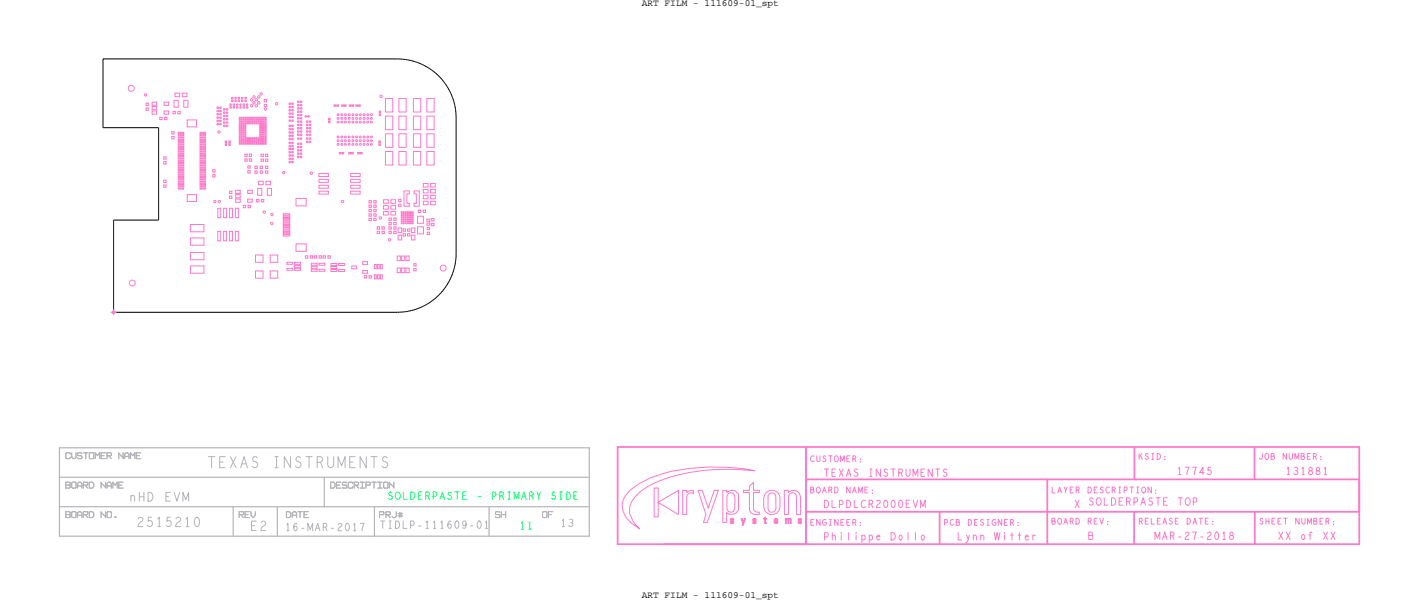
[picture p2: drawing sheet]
<svg xmlns="http://www.w3.org/2000/svg" width="306mm" height="130mm" viewBox="0 0 306 130" stroke-linecap="round" stroke-linejoin="round" font-family="sans-serif">
<!-- layer: Board Outline -->
<path d="M22.2 12.7v14.8zM22.2 12.7h63.5zM85.7 12.7a12.7 12.7 0 0 1 12.7 12.7M22.2 27.5h12zM34.2 27.5v19.9zM98.4 25.4v29.2zM24.5 47.4h9.7zM24.5 47.4v19.9zM98.4 54.6a12.7 12.7 0 0 1-12.7 12.7M24.5 67.3h61.2z" fill="none" stroke="#000" stroke-width=".22"/>
<!-- layer: Components -->
<g fill="none" stroke="#ff79cb" stroke-width=".38">
<path d="M133.3 96.3h160zM133.3 96.3v21zM173.9 97v20.3zM173.9 96.3v21zM244.8 96.3v7zM270.7 96.3v7zM293.3 96.3v21zM133.3 117.3h40.6zM143.4 117.3h149.9zM173.9 110.3h119.4zM173.9 103.3h119.4zM202.7 110.3v7z"/>
<path d="M226 103.3v14zM244.7 110.3v7zM270.8 110.3v7zM293.3 103.3v7z"/>
</g>
<g fill="none" stroke="#ff79cb" stroke-width=".22">
<path d="M136 105.6a22.5 22.5 0 0 1 12.8-4.6 44.6 44.6 0 0 1 14 .5 44.5 44.5 0 0 0-20.4 2.1 11.4 11.4 0 0 0-6.1 4.5 4.3 4.3 0 0 0 .9 5.1l.8 .8a6.2 6.2 0 0 1-3.8-5l.2-1.2 .5-.9zM141.2 105.2h.8v3.1l4.4-2.6-.1 5.2-4.3-2.6v3.1h-.8zM147.3 105.7h.9v.5l.6-.4 .8-.1v.7l-.4-.2-.5 .1-.4 .3-.1 .5v3.8h-.9zM150.6 105.7h.9l1.3 3.8 1.3-3.8h.9l-2.4 6.9h-.8l.5-1.7zM156 105.7h.8v.4l.9-.4 .9 .1 .7 .7 .1 3.3a1.6 1.6 0 0 1-2.6 .7v2.1h-.8zM157.1 106.5l.3-.3a1.12 1.12 0 0 1 1.1 .5l.1 .8-.1 2.2-.3 .6a.9 .9 0 0 1-.9 0 .9 .9 0 0 1-.4-.9v-2.5zM157.7 111.8l.4-.1 .2 .2-.2 .2-.2-.2-.1 .1a.42 .42 0 0 1 .5 .4 .42 .42 0 0 1-.3 .5l-.4-.1a.18 .18 0 0 1 .1-.3 .18 .18 0 0 1 .2 .2l.2-.1a.57 .57 0 0 1-.4-.8zM159.9 111.8h.2l.3 .7 .2-.8h.3l-.5 1.5h-.2l.1-.4zM160.4 105.7h1.3v-.9l.8-.8 .1 1.7h1.2v.5h-1.2v3.4a.96 .96 0 0 0 1.2 .8v.5h-1a1.25 1.25 0 0 1-1.1-1.4v-3.3h-1.3zM162.5 111.8h.5l.1 .2-.5-.1 .5 .4 .1 .3-.2 .3-.5-.1a.18 .18 0 0 1-.1-.1 .18 .18 0 0 1 .1-.2 .18 .18 0 0 1 .2 .2l.3-.1a.57 .57 0 0 1-.5-.8zM165 111.5h.2v.3h.2v.1h-.2l.1 1-.3-.2-.1-.8-.1-.1 .2-.1zM165.4 106.1a1.84 1.84 0 0 1 2.3 0l.2 .2a3.5 3.5 0 0 1 .4 2.9 1.76 1.76 0 0 1-1.9 1.7 1.76 1.76 0 0 1-1.6-1.9v-1.7l.3-.8z"/>
<path d="M165.9 106.5a.9 .9 0 0 1 1.1-.1 .9 .9 0 0 1 .4 1.1v2.1a.86 .86 0 0 1-.9 .8 .86 .86 0 0 1-.8-.9v-2.4zM167.1 111.8l.4-.1a.45 .45 0 0 1 .3 .7h-.6l.1 .3 .5-.2a.42 .42 0 0 1-.6 .3 .42 .42 0 0 1-.2-.6zM167.3 111.9h.3v.3h-.3zM169.2 105.7h.8l.1 .5a1.54 1.54 0 0 1 1.6-.4 1.54 1.54 0 0 1 1 1.2v3.9h-.8l-.1-4.2a.87 .87 0 0 0-.9-.5 .87 .87 0 0 0-.8 .8v3.9h-.8zM169.4 111.7l1.2 .1 .1 1.1h-.2v-.8l-.2-.2-.1 .1v.8l-.2 .1v-.8l-.2-.2-.1 .2v.8h-.2zM172.3 111.8h.5l.2 .1-.2 .2-.3-.2-.1 .2a.42 .42 0 0 1 .5 .3 .42 .42 0 0 1-.3 .5l-.3-.1a.18 .18 0 0 1 0-.3 .18 .18 0 0 1 .3 .2l.2-.1a.57 .57 0 0 1-.5-.8z"/>
</g>
<g fill="none" stroke="#b3b3b9" stroke-width=".22">
<path d="M14.2 98.7l.2 .2zM14.2 97.7v1zM14.4 98.9h.6zM14.4 97.6l-.2 .1zM14.4 97.6h.6zM15 97.6l.1 .1zM15.1 98.7l-.1 .2zM15.1 98.5v.2zM15.1 97.7v.2zM15.5 98.5l.3 .4zM15.5 97.6v.9zM15.8 98.9h.3z"/>
<path d="M16.4 97.6v.9zM16.4 98.5l-.3 .4zM16.7 98.1l.2 .1zM16.7 97.7v.4zM16.7 98.7l.2 .2zM16.9 97.6h.6zM16.9 98.9h.6zM16.9 98.2h.6zM16.9 97.6l-.2 .1zM17.5 97.6l.2 .1zM17.5 98.2l.2 .2zM17.7 98.7l-.2 .2z"/>
<path d="M17.7 98.4v.3zM18 97.6h.5zM18.5 97.6v1.3zM18.5 97.6h.5zM19.3 97.7v1zM19.3 98.7l.1 .2zM19.4 97.6h.7zM19.4 97.6l-.1 .1zM19.4 98.9h.7zM20.1 97.6l.1 .1zM20.2 98.7l-.1 .2zM20.2 97.7v1z"/>
<path d="M20.5 97.6l.5 .6zM20.5 97.6v1.3zM21.5 97.6l-.5 .6zM21.5 97.6v1.3zM21.8 98.2h.7zM21.8 97.6h1zM21.8 97.6v1.3zM21.8 98.9h1zM23.1 97.6h.8zM23.1 97.6v1.3zM23.1 98.2h.8zM23.4 98.2l.6 .7z"/>
<path d="M23.9 98.2l.1-.1zM23.9 97.6l.1 .1zM24 97.7v.4zM25.6 97.6v1.3zM25.6 97.7l1 1zM26.6 97.6v1.3zM26.9 97.9l.3-.3zM26.9 98.4h.9zM26.9 97.9v1zM27.2 97.6h.3zM27.5 97.6l.3 .3zM27.8 97.9v1z"/>
<path d="M28.2 97.6l.5 .6zM28.2 97.6v1.3zM29.1 97.6l-.4 .6zM29.1 97.6v1.3zM29.4 98.2h.7zM29.4 97.6h1zM29.4 97.6v1.3zM29.4 98.9h1zM14.2 104.6h.8zM14.2 103.9h.8zM14.2 110.3h.8zM14.2 103.9v1.3z"/>
<path d="M14.2 105.2h.8zM14.2 110.3v1.3zM14.2 111.6h.8zM14.2 110.9h.8zM15 104.6l.1-.2zM15 110.9l.1-.1zM15 103.9l.1 .2zM15 104.6l.1 .1zM15 110.3l.1 .1zM15 110.9l.1 .2zM15.1 105l-.1 .2zM15.1 111.4l-.1 .2z"/>
<path d="M15.1 104.1v.3zM15.1 104.7v.3zM15.1 110.4v.4zM15.1 111.1v.3zM15.5 104.1v.9zM15.5 105l.1 .2zM15.5 110.4v1zM15.5 111.4l.1 .2zM15.6 103.9l-.1 .2zM15.6 105.2h.7zM15.6 110.3l-.1 .1zM15.6 111.6h.7z"/>
<path d="M15.6 103.9h.7zM15.6 110.3h.7zM16.3 103.9l.1 .2zM16.3 110.3l.1 .1zM16.4 104.1v.9zM16.4 110.4v1zM16.4 105l-.1 .2zM16.4 111.4l-.1 .2zM16.7 104.2v1zM16.7 104.7h1zM16.7 110.6l.4-.3zM16.7 110.6v1z"/>
<path d="M16.7 111.1h1zM16.7 104.2l.4-.3zM17.1 103.9h.3zM17.1 110.3h.3zM17.4 103.9l.3 .3zM17.4 110.3l.3 .3zM17.7 104.2v1zM17.7 110.6v1zM18 103.9v1.3zM18 104.6h.8zM18 110.3h.8zM18 110.3v1.3z"/>
<path d="M18 103.9h.8zM18 110.9h.8zM18.3 104.6l.6 .6zM18.3 110.9l.6 .7zM18.8 103.9l.1 .2zM18.8 110.3l.1 .1zM18.9 104.1v.3zM18.9 110.8l-.1 .1zM18.9 110.4v.4zM18.9 104.4l-.1 .2zM19.3 103.9v1.3zM19.3 105.2h.6z"/>
<path d="M19.3 110.3v1.3zM19.3 111.6h.6zM19.3 103.9h.6zM19.3 110.3h.6zM19.9 103.9l.3 .3zM19.9 110.3l.3 .3zM20.2 104.2v.7zM20.2 110.6v.6zM20.2 104.9l-.3 .3zM20.2 111.2l-.3 .4zM21.8 103.9v1.3zM21.8 110.3v1.3z"/>
<path d="M21.8 110.4l1 1zM21.8 104.1l1 .9zM22.8 103.9v1.3zM22.8 110.3v1.3zM23.1 104.2v1zM23.1 104.7h.9zM23.1 110.4v1zM23.1 111.4l.1 .2zM23.1 104.2l.3-.3zM23.2 110.3l-.1 .1zM23.2 111.6h.7zM23.2 110.3h.7z"/>
<path d="M23.4 103.9h.3zM23.7 103.9l.3 .3zM23.9 110.3l.1 .1zM24 111.4l-.1 .2zM24 104.2v1zM24 110.4v1zM24.4 103.9v1.3zM24.4 103.9l.4 .7zM24.8 111.4h.2zM24.8 111.4v.2zM24.8 111.6h.2zM25 111.4v.2z"/>
<path d="M25.3 103.9l-.5 .7zM25.3 103.9v1.3zM25.6 105.2h1zM25.6 103.9v1.3zM25.6 103.9h1zM25.6 104.6h.7zM51.6 110.3h.8zM51.6 110.3v1.3zM51.6 110.9h.8zM51.9 110.9l.7 .7zM52.4 110.9l.2-.1zM52.4 110.3l.2 .1z"/>
<path d="M52.6 110.4v.4zM52.9 110.3h.9zM52.9 110.3v1.3zM52.9 110.9h.6zM52.9 111.6h.9zM54.2 110.3v.8zM55.1 110.3v.8zM61.8 110.3v1.3zM61.8 111.6h.6zM61.8 110.3h.6zM62.4 110.3l.3 .3zM62.7 110.6v.6z"/>
<path d="M62.7 111.2l-.3 .4zM63.1 110.6l.3-.3zM63.1 110.6v1zM63.1 111.1h.9zM63.4 110.3h.3zM63.7 110.3l.3 .3zM64 110.6v1zM64.3 110.3h.4zM64.7 110.3h.5zM64.7 110.3v1.3zM65.6 110.3h.9zM65.6 110.3v1.3z"/>
<path d="M65.6 110.9h.6zM65.6 111.6h.9zM71.3 103.9h.7zM71.3 103.9v1.3zM71.3 105.2h.7zM72 103.9l.3 .3zM72.3 104.9l-.3 .3zM72.3 104.2v.7zM72.6 104.6h.7zM72.6 103.9h1zM72.6 103.9v1.3zM72.6 105.2h1z"/>
<path d="M73.9 104.4l.1 .2zM73.9 104.1l.1-.2zM73.9 104.1v.3zM73.9 105l.1 .2zM74 103.9h.7zM74 105.2h.7zM74 104.6h.7zM74.7 103.9l.1 .2zM74.7 104.6l.1 .1zM74.8 105l-.1 .2zM74.8 104.7v.3zM75.2 105l.1 .2z"/>
<path d="M75.2 104.1v.9zM75.3 105.2h.6zM75.3 103.9l-.1 .2zM75.3 103.9h.6zM75.9 103.9l.2 .2zM76.1 104.9v.1zM76.1 104.1v.1zM76.1 105l-.2 .2zM76.4 103.9h.8zM76.4 103.9v1.3zM76.4 104.6h.8zM76.8 104.6l.6 .6z"/>
<path d="M77.2 104.6l.2-.2zM77.2 103.9l.2 .2zM77.4 104.1v.3zM77.7 105.2h.9zM77.7 103.9h.9zM78.2 103.9v1.3zM79 103.9h.8zM79 103.9v1.3zM79 104.6h.8zM79.8 103.9l.1 .2zM79.9 104.4l-.1 .2zM79.9 104.1v.3z"/>
<path d="M80.2 103.9h.5zM80.7 103.9h.5zM80.7 103.9v1.3zM81.5 105.2h.9zM81.5 103.9h.9zM81.9 110.3h.8zM81.9 110.3v1.3zM81.9 110.9h.8zM82 103.9v1.3zM82.7 110.3l.1 .2zM82.8 104.1v.9zM82.8 105l.1 .2z"/>
<path d="M82.8 110.8l-.1 .1zM82.8 110.5v.3zM82.9 103.9h.7zM82.9 103.9l-.1 .2zM83.3 110.3h.8zM83.3 110.3v1.3zM83.3 110.9h.8zM83.6 103.9l.1 .2zM83.6 110.9l.6 .7zM83.7 105l-.1 .2zM83.7 104.1v.9zM84 103.9v1.3z"/>
<path d="M84 104.1l1 .9zM84.1 110.9l.1-.1zM84.1 110.3l.1 .2zM84.2 110.5v.3zM85 103.9v1.3zM85.5 110.3v1zM85.9 111.2h1zM85.9 110.7h1zM86.2 110.5v1zM86.5 110.5v1zM106.9 110.4l.2-.1zM106.9 110.4v.4z"/>
<path d="M106.9 111.4l.2 .2zM106.9 110.8l.2 .1zM107.1 110.3h.6zM107.1 111.6h.6zM107.1 110.9h.6zM107.7 110.9l.1 .2zM107.7 110.3l.1 .1zM107.8 111.1v.3zM107.8 111.4l-.1 .2zM108.2 110.3v1.3zM108.2 110.9h.9zM109.1 110.3v1.3z"/>
<path d="M117.1 110.4v1zM117.1 111.4l.1 .2zM117.2 110.3h.7zM117.2 110.3l-.1 .1zM117.2 111.6h.7zM117.9 110.3l.1 .1zM118 111.4l-.1 .2zM118 110.4v1zM118.3 110.3h1zM118.3 110.3v1.3zM118.3 110.9h.7z"/>
</g>
<path d="M12.8 96.5v19.1zM12.8 96.5h114.3zM127.2 96.5v19.1zM12.8 102.9h114.3zM12.8 115.6h114.4zM12.8 109.2h114.3zM50.3 109.2v6.4zM59.8 109.2v6.4zM70 102.9v6.3zM80.8 109.2v6.4zM105.5 109.2v6.4z" fill="none" stroke="#b3b3b9" stroke-width=".25"/>
<!-- layer: Nets -->
<g fill="none" stroke="#ff79cb" stroke-width=".22">
<path d="M31.2 20.3h.4v.3h-.4zM31.5 22.2h.5v.5h-.5zM31.5 23.3h.5v.5h-.5zM32.8 22h1v.7h-1zM32.8 23.9h1v.7h-1zM32.8 23h1v.7h-1zM34.5 25.3h.5v.5h-.5zM35.3 33.8h.5v.5h-.5zM35.3 34.8h.5v.5h-.5zM35.3 39.9h.5v.5h-.5zM35.3 38.8h.5v.5h-.5zM35.4 22h1v.7h-1z"/>
<path d="M35.4 23.9h1v.7h-1zM35.5 25.3h.5v.5h-.5zM37.1 28.4h.5v.5h-.5zM37.1 29.4h.5v.5h-.5zM37.3 24h.5v.5h-.5zM37.6 21.6h.9v1.5h-.9zM37.8 20.1h1v.7h-1zM38.4 24h.5v.5h-.5zM38.5 28.5h1.2v.3h-1.2zM38.5 33.5h1.2v.3h-1.2zM38.5 38.5h1.2v.3h-1.2zM38.5 38h1.2v.3h-1.2z"/>
<path d="M38.5 36h1.2v.3h-1.2zM38.5 35.5h1.2v.3h-1.2zM38.5 33h1.2v.3h-1.2zM38.5 34h1.2v.3h-1.2zM38.5 32h1.2v.3h-1.2zM38.5 31.5h1.2v.3h-1.2zM38.5 31h1.2v.3h-1.2zM38.5 30h1.2v.3h-1.2zM38.5 39.5h1.2v.3h-1.2zM38.5 39h1.2v.3h-1.2zM38.5 29h1.2v.3h-1.2zM38.5 34.5h1.2v.3h-1.2z"/>
<path d="M38.5 29.5h1.2v.3h-1.2zM38.5 30.5h1.2v.3h-1.2zM38.5 32.5h1.2v.3h-1.2zM38.5 35h1.2v.3h-1.2zM38.5 36.5h1.2v.3h-1.2zM38.5 37h1.2v.3h-1.2zM38.5 37.5h1.2v.3h-1.2zM39.3 20.1h1v.7h-1zM39.7 21.6h.9v1.5h-.9zM40.4 25.8h2v1.5h-2zM43.2 28.5h1.2v.3h-1.2zM43.2 33.5h1.2v.3h-1.2z"/>
<path d="M43.2 38.5h1.2v.3h-1.2zM43.2 38h1.2v.3h-1.2zM43.2 35.5h1.2v.3h-1.2zM43.2 34h1.2v.3h-1.2zM43.2 39h1.2v.3h-1.2zM43.2 36h1.2v.3h-1.2zM43.2 37h1.2v.3h-1.2zM43.2 33h1.2v.3h-1.2zM43.2 32.5h1.2v.3h-1.2zM43.2 29h1.2v.3h-1.2zM43.2 30h1.2v.3h-1.2zM43.2 31h1.2v.3h-1.2z"/>
<path d="M43.2 31.5h1.2v.3h-1.2zM43.2 35h1.2v.3h-1.2zM43.2 29.5h1.2v.3h-1.2zM43.2 30.5h1.2v.3h-1.2zM43.2 32h1.2v.3h-1.2zM43.2 34.5h1.2v.3h-1.2zM43.2 36.5h1.2v.3h-1.2zM43.2 37.5h1.2v.3h-1.2zM43.2 39.5h1.2v.3h-1.2zM45.9 37.6h.5v.5h-.5zM45.9 36.6h.5v.5h-.5zM46.8 25.9h.2l.2 .2-.3 .1z"/>
<path d="M46.8 23.1h.2l.2 .2-.3 .1zM46.8 23.8h.2l.2 .2-.3 .1zM46.8 25.2h.2l.2 .2-.3 .1zM46.8 24.5h.2l.2 .2-.3 .1zM46.8 26.7l.2-.1 .2 .2-.3 .1zM47.1 28.3h.3v.3h-.3zM47.4 26l.3-.1v.3h-.2zM47.4 23.2l.3-.1v.2l-.2 .1zM47.4 23.9l.3-.1v.2l-.2 .1zM47.4 25.3l.3-.1v.3h-.2zM47.4 24.6l.3-.1v.3h-.2zM47.4 26.7l.3-.1v.3h-.2z"/>
<path d="M48.2 27h.3l.1 .2-.3 .1zM48.2 26.3h.3l.1 .2-.3 .1zM48.2 23.5l.3-.1 .1 .2-.3 .1zM48.2 24.2l.3-.1 .1 .2-.3 .1zM48.2 24.9l.3-.1 .1 .2-.3 .2zM48.2 25.6l.3-.1 .1 .3-.3 .1zM48.6 30.4h.3v.3h-.3zM48.6 31h.3v.3h-.3zM48.8 27.1l.3-.1v.2l-.2 .1zM48.8 26.4l.3-.1v.2l-.2 .1zM48.8 23.5l.3-.1v.3h-.2zM48.8 24.2l.3-.1v.3h-.2z"/>
<path d="M48.8 24.9l.3-.1v.3l-.2 .1zM48.8 25.7l.3-.2v.3l-.2 .1zM49.4 30.4h.3v.3h-.3zM49.4 31h.3v.3h-.3zM49.6 22.4l.3 .1-.1 .3-.2-.2zM49.7 23l.2 .1v.2h-.3zM50 21h.3l-.1 .3-.3-.1zM50.1 21.5l.2 .2-.1 .2-.3-.1zM50.4 22.4l.2 .1-.1 .3-.2-.2zM50.4 23l.2 .1v.2h-.3zM50.7 21h.3l-.1 .3-.2-.1zM50.8 21.5l.2 .2-.1 .2-.2-.1z"/>
<path d="M51.1 22.4l.2 .1-.1 .3-.2-.2zM51.1 23l.2 .1v.2h-.3zM51.4 21h.3l-.1 .3-.2-.1zM51.5 21.5l.2 .2v.2l-.3-.1zM51.6 28.1h.1l.1 .1-.1 .1zM51.6 30.9h.1l.1 .1-.1 .1zM51.6 30.5h.1l.1 .1-.1 .1zM51.6 30.1h.1l.1 .1-.1 .1zM51.6 29.7h.1l.1 .1-.1 .1zM51.6 27.7h.1l.1 .1-.1 .1zM51.6 27.3h.1l.1 .1-.1 .1zM51.6 26.9h.1l.1 .1-.1 .1z"/>
<path d="M51.6 25.3h.1l.1 .1-.1 .1zM51.6 25.7h.1l.1 .1-.1 .1zM51.6 26.1h.1l.1 .1-.1 .1zM51.6 26.5h.1l.1 .1-.1 .1zM51.6 28.5h.1l.1 .1-.1 .1zM51.6 29.3h.1l.1 .1-.1 .1zM51.6 28.9h.1l.1 .1-.1 .1zM51.8 22.4l.3 .1-.2 .3-.2-.2zM51.8 23l.3 .1-.1 .2h-.3zM52 28.1h.1l.1 .1-.1 .1zM52 30.9h.1l.1 .1-.1 .1zM52 27.7h.1l.1 .1-.1 .1z"/>
<path d="M52 30.5h.1l.1 .1-.1 .1zM52 30.1h.1l.1 .1-.1 .1zM52 29.7h.1l.1 .1-.1 .1zM52 27.3h.1l.1 .1-.1 .1zM52 25.3h.1l.1 .1-.1 .1zM52 26.9h.1l.1 .1-.1 .1zM52 25.7h.1l.1 .1-.1 .1zM52 26.5h.1l.1 .1-.1 .1zM52 26.1h.1l.1 .1-.1 .1zM52 29.3h.1l.1 .1-.1 .1zM52 28.9h.1l.1 .1-.1 .1zM52 28.5h.1l.1 .1-.1 .1z"/>
<path d="M52.1 21h.3l-.1 .3-.2-.1zM52.2 21.5l.2 .2v.2l-.3-.1zM52.4 27.7h.1l.1 .1-.1 .1zM52.4 30.9h.1l.1 .1-.1 .1zM52.4 30.5h.1l.1 .1-.1 .1zM52.4 29.7h.1l.1 .1-.1 .1zM52.4 28.1h.1l.1 .1-.1 .1zM52.4 30.1h.1l.1 .1-.1 .1zM52.4 27.3h.1l.1 .1-.1 .1zM52.4 26.5h.1l.1 .1-.1 .1zM52.4 25.3h.1l.1 .1-.1 .1zM52.4 26.1h.1l.1 .1-.1 .1z"/>
<path d="M52.4 25.7h.1l.1 .1-.1 .1zM52.4 26.9h.1l.1 .1-.1 .1zM52.4 29.3h.1l.1 .1-.1 .1zM52.4 28.9h.1l.1 .1-.1 .1zM52.4 28.5h.1l.1 .1-.1 .1zM52.5 22.4l.3 .1-.1 .3-.3-.2zM52.6 23l.2 .1-.1 .2h-.3zM52.8 29.3h.1l.1 .1-.1 .1zM52.8 28.1h.1l.1 .1-.1 .1zM52.8 30.9h.1l.1 .1-.1 .1zM52.8 30.5h.1l.1 .1-.1 .1zM52.8 30.1h.1l.1 .1-.1 .1z"/>
<path d="M52.8 27.3h.1l.1 .1-.1 .1zM52.8 26.5h.1l.1 .1-.1 .1zM52.8 26.1h.1l.1 .1-.1 .1zM52.8 27.7h.1l.1 .1-.1 .1zM52.8 28.9h.1l.1 .1-.1 .1zM52.8 25.7h.1l.1 .1-.1 .1zM52.8 25.3h.1l.1 .1-.1 .1zM52.8 26.9h.1l.1 .1-.1 .1zM52.8 29.7h.1l.1 .1-.1 .1zM52.8 28.5h.1l.1 .1-.1 .1zM52.8 34.2h.5v.5h-.5zM52.8 33.2h.5v.5h-.5z"/>
<path d="M52.9 21h.3l-.1 .3-.3-.1zM53 21.5l.2 .2-.1 .2-.3-.1zM53.2 22.4l.3 .1-.1 .3-.3-.2zM53.2 29.7h.1l.1 .1-.1 .1zM53.2 30.5h.1l.1 .1-.1 .1zM53.2 30.1h.1l.1 .1-.1 .1zM53.2 26.5h.1l.1 .1-.1 .1zM53.2 30.9h.1l.1 .1-.1 .1zM53.2 26.1h.1l.1 .1-.1 .1zM53.2 25.3h.1l.1 .1-.1 .1zM53.2 25.7h.1l.1 .1-.1 .1zM53.3 23l.2 .1-.1 .2h-.3z"/>
<path d="M53.5 36.8h.5v.5h-.5zM53.5 35.7h.5v.5h-.5zM53.6 30.1h.1l.1 .1-.1 .1zM53.6 30.9h.1l.1 .1-.1 .1zM53.6 25.3h.1l.1 .1-.1 .1zM53.6 25.7h.1l.1 .1-.1 .1zM53.6 26.1h.1l.1 .1-.1 .1zM53.6 26.5h.1l.1 .1-.1 .1zM53.6 29.7h.1l.1 .1-.1 .1zM53.6 30.5h.1l.1 .1-.1 .1zM53.8 33.2h.5v.5h-.5zM53.8 34.2h.5v.5h-.5z"/>
<path d="M54 25.3h.1l.1 .1-.1 .1zM54 26.1h.1l.1 .1-.1 .1zM54 26.5h.1l.1 .1-.1 .1zM54 29.7h.1l.1 .1-.1 .1zM54 30.9h.1l.1 .1-.1 .1zM54 30.5h.1l.1 .1-.1 .1zM54 30.1h.1l.1 .1-.1 .1zM54 25.7h.1l.1 .1-.1 .1zM54.1 21.3h.4v.4h-.4zM54.1 22.6h.4v.4h-.4zM54.4 30.1h.1l.1 .1-.1 .1zM54.4 30.9h.1l.1 .1-.1 .1z"/>
<path d="M54.4 30.5h.1l.1 .1-.1 .1zM54.4 29.7h.1l.1 .1-.1 .1zM54.4 26.5h.1l.1 .1-.1 .1zM54.4 25.7h.1l.1 .1-.1 .1zM54.4 25.3h.1l.1 .1-.1 .1zM54.4 26.1h.1l.1 .1-.1 .1zM54.6 22h.4v.3h-.4zM54.6 20.7h.4v.4h-.4zM54.8 30.9h.1l.1 .1-.1 .1zM54.8 30.1h.1l.1 .1-.1 .1zM54.8 25.7h.1l.1 .1-.1 .1zM54.8 26.1h.1l.1 .1-.1 .1z"/>
<path d="M54.8 25.3h.1l.1 .1-.1 .1zM54.8 30.5h.1l.1 .1-.1 .1zM54.8 26.5h.1l.1 .1-.1 .1zM54.8 29.7h.1l.1 .1-.1 .1zM55 36.8h.5v.6h-.5zM55 35.8h.5v.5h-.5zM55.1 22.6h.4v.4h-.4zM55.1 21.3h.4v.4h-.4zM55.2 30.5h.1l.1 .1-.1 .1zM55.2 29.7h.1l.1 .1-.1 .1zM55.2 26.5h.1l.1 .1-.1 .1zM55.2 26.1h.1l.1 .1-.1 .1z"/>
<path d="M55.2 25.3h.1l.1 .1-.1 .1zM55.2 25.7h.1l.1 .1-.1 .1zM55.2 30.1h.1l.1 .1-.1 .1zM55.2 30.9h.1l.1 .1-.1 .1zM55.6 30.5h.1l.1 .1-.1 .1zM55.6 26.5h.1l.1 .1-.1 .1zM55.6 29.7h.1l.1 .1-.1 .1zM55.6 25.3h.1l.1 .1-.1 .1zM55.6 26.1h.1l.1 .1-.1 .1zM55.6 30.1h.1l.1 .1-.1 .1zM55.6 30.9h.1l.1 .1-.1 .1zM55.6 25.7h.1l.1 .1-.1 .1z"/>
<path d="M55.6 20.7h.4v.4h-.4zM55.6 22h.4v.3h-.4zM55.8 39.1h1v.7h-1zM56 30.5h.1l.1 .1-.1 .1zM56 26.9h.1l.1 .1-.1 .1zM56 26.1h.1l.1 .1-.1 .1zM56 30.1h.1l.1 .1-.1 .1zM56 29.3h.1l.1 .1-.1 .1zM56 27.7h.1l.1 .1-.1 .1zM56 28.9h.1l.1 .1-.1 .1zM56 25.7h.1l.1 .1-.1 .1zM56 25.3h.1l.1 .1-.1 .1z"/>
<path d="M56 30.9h.1l.1 .1-.1 .1zM56 28.1h.1l.1 .1-.1 .1zM56 27.3h.1l.1 .1-.1 .1zM56 26.5h.1l.1 .1-.1 .1zM56 29.7h.1l.1 .1-.1 .1zM56 28.5h.1l.1 .1-.1 .1zM56.1 36.8h.5v.6h-.5zM56.1 35.8h.5v.5h-.5zM56.1 20.1h.4v.3h-.4zM56.3 34.3h.5v.5h-.5zM56.3 33.2h.5v.5h-.5zM56.4 27.3h.1l.1 .1-.1 .1z"/>
<path d="M56.4 28.5h.1l.1 .1-.1 .1zM56.4 27.7h.1l.1 .1-.1 .1zM56.4 25.7h.1l.1 .1-.1 .1zM56.4 26.5h.1l.1 .1-.1 .1zM56.4 30.9h.1l.1 .1-.1 .1zM56.4 29.7h.1l.1 .1-.1 .1zM56.4 30.5h.1l.1 .1-.1 .1zM56.4 25.3h.1l.1 .1-.1 .1zM56.4 26.9h.1l.1 .1-.1 .1zM56.4 29.3h.1l.1 .1-.1 .1zM56.4 28.9h.1l.1 .1-.1 .1zM56.4 28.1h.1l.1 .1-.1 .1z"/>
<path d="M56.4 26.1h.1l.1 .1-.1 .1zM56.4 30.1h.1l.1 .1-.1 .1zM56.8 29.7h.1l.1 .1-.1 .1zM56.8 30.5h.1l.1 .1-.1 .1zM56.8 30.9h.1l.1 .1-.1 .1zM56.8 25.3h.1l.1 .1-.1 .1zM56.8 25.7h.1l.1 .1-.1 .1zM56.8 27.7h.1l.1 .1-.1 .1zM56.8 28.5h.1l.1 .1-.1 .1zM56.8 28.1h.1l.1 .1-.1 .1zM56.8 27.3h.1l.1 .1-.1 .1zM56.8 26.9h.1l.1 .1-.1 .1z"/>
<path d="M56.8 28.9h.1l.1 .1-.1 .1zM56.8 29.3h.1l.1 .1-.1 .1zM56.8 26.5h.1l.1 .1-.1 .1zM56.8 26.1h.1l.1 .1-.1 .1zM56.8 30.1h.1l.1 .1-.1 .1zM57 22.5h.5v.5h-.5zM57 21.5h.5v.5h-.5zM57.1 23.3h.4v.4h-.4zM57.2 28.1h.1l.1 .1-.1 .1zM57.2 27.7h.1l.1 .1-.1 .1zM57.2 29.7h.1l.1 .1-.1 .1zM57.2 29.3h.1l.1 .1-.1 .1z"/>
<path d="M57.2 30.1h.1l.1 .1-.1 .1zM57.2 30.5h.1l.1 .1-.1 .1zM57.2 30.9h.1l.1 .1-.1 .1zM57.2 25.3h.1l.1 .1-.1 .1zM57.2 25.7h.1l.1 .1-.1 .1zM57.2 28.5h.1l.1 .1-.1 .1zM57.2 27.3h.1l.1 .1-.1 .1zM57.2 26.9h.1l.1 .1-.1 .1zM57.2 26.5h.1l.1 .1-.1 .1zM57.2 28.9h.1l.1 .1-.1 .1zM57.2 26.1h.1l.1 .1-.1 .1zM57.3 36.8h.5v.6h-.5z"/>
<path d="M57.3 35.8h.5v.5h-.5zM57.3 34.3h.5v.5h-.5zM57.3 33.2h.5v.5h-.5zM57.4 39.1h1v.7h-1zM59.5 22.2h.4v.3h-.4zM61 37h.4v.4h-.4zM62.3 32h.4v.3h-.4zM62.4 27.7h.2l.1 .2-.3 .1zM62.4 25.1l.2-.1 .1 .2-.3 .2zM62.4 30.7l.2-.1 .1 .2-.3 .1zM62.4 29.9l.2-.1 .1 .2-.3 .1zM62.4 31.4l.2-.1 .1 .2-.3 .2z"/>
<path d="M62.4 22.2h.2l.1 .2-.3 .1zM62.4 24.4l.2-.1 .1 .2-.3 .1zM62.4 25.9l.2-.1 .1 .3-.3 .1zM62.4 34.8h.2l.1 .2-.3 .1zM62.4 34.1h.2l.1 .2-.3 .1zM62.4 32.7h.2l.1 .2-.3 .1zM62.4 33.4h.2l.1 .2-.3 .1zM62.4 22.9h.2l.1 .2-.3 .1zM62.4 23.7l.2-.1 .1 .2-.3 .1zM62.4 28.4h.2l.1 .2-.3 .1zM62.4 27h.2l.1 .2-.3 .1zM62.4 29.1h.2l.1 .2-.3 .1z"/>
<path d="M62.9 28.5l.3-.1 .1 .3h-.2zM62.9 27.1l.3-.1 .1 .2-.2 .1zM62.9 29.2l.3-.1 .1 .3h-.2zM62.9 27.8l.3-.1 .1 .3h-.2zM62.9 25.1l.3-.1 .1 .3-.2 .1zM62.9 30.7l.3-.1 .1 .3h-.2zM62.9 29.9l.3-.1 .1 .3h-.2zM62.9 31.4l.3-.1 .1 .3-.2 .1zM62.9 22.3l.3-.1 .1 .3h-.2zM62.9 24.4l.3-.1 .1 .3h-.2zM62.9 26l.3-.2 .1 .3-.2 .1zM62.9 34.9l.3-.1 .1 .3h-.2z"/>
<path d="M62.9 34.2l.3-.1 .1 .3h-.2zM62.9 32.8l.3-.1 .1 .2-.2 .1zM62.9 33.5l.3-.1 .1 .2-.2 .1zM62.9 23l.3-.1 .1 .3h-.2zM62.9 23.7l.3-.1 .1 .3h-.2zM62.9 32h.4v.3h-.4zM64.2 21.8h.2l.2 .2-.4 .1zM64.2 28.2h.2l.2 .2-.4 .1zM64.2 31.6l.2-.1 .2 .2-.4 .2zM64.2 33h.2l.2 .2-.4 .1zM64.2 32.3l.2-.1 .2 .3-.4 .1zM64.2 33.7h.2l.2 .2-.4 .1z"/>
<path d="M64.2 24.7l.2-.1 .2 .2-.4 .2zM64.2 22.5h.2l.2 .2-.4 .1zM64.2 24l.2-.1 .2 .2-.4 .1zM64.2 28.9h.2l.2 .2-.4 .1zM64.2 26.1l.2-.1 .2 .3-.4 .1zM64.2 27.5h.2l.2 .2-.4 .1zM64.2 26.8h.2l.2 .2-.4 .1zM64.2 25.4l.2-.1 .2 .3-.4 .1zM64.2 30.9l.2-.1 .2 .2-.4 .2zM64.2 29.8l.2-.1 .2 .2-.4 .1zM64.2 23.3l.2-.1 .2 .2-.3 .1zM64.8 29l.3-.1v.3h-.2z"/>
<path d="M64.8 26.2l.3-.2v.3l-.2 .1zM64.8 27.6l.3-.1v.2l-.2 .1zM64.8 26.9l.3-.1v.2l-.2 .1zM64.8 25.4l.3-.1v.3l-.2 .1zM64.8 30.9l.3-.1v.3l-.2 .1zM64.8 29.8l.3-.1v.3h-.2zM64.8 21.9l.3-.1v.3h-.2zM64.8 28.3l.3-.1v.3h-.2zM64.8 31.6l.3-.1v.3l-.2 .1zM64.8 33.1l.3-.1v.2l-.2 .1zM64.8 32.4l.3-.2v.3l-.2 .1zM64.8 33.8l.3-.1v.2l-.2 .1z"/>
<path d="M64.8 24.7l.3-.1v.3l-.2 .1zM64.8 22.6l.3-.1v.3h-.2zM64.8 24l.3-.1v.3h-.2zM64.8 23.3l.3-.1v.3h-.2zM65.8 25l.2-.1 .2 .2-.3 .2zM66.1 27.5h.2l.2 .2-.3 .1zM66.1 28.9h.2l.2 .2-.3 .1zM66.1 26.8h.2l.2 .2-.3 .1zM66.1 30.5l.2-.1 .2 .2-.3 .1zM66.1 29.8l.2-.1 .2 .2-.3 .1zM66.1 28.2h.2l.2 .2-.3 .1zM66.1 26.1l.2-.1 .2 .3-.3 .1z"/>
<path d="M66.4 25l.3-.1v.3l-.2 .1zM66.7 27.6l.3-.1v.2l-.2 .1zM66.7 29l.3-.1v.3h-.2zM66.7 26.9l.3-.1v.2l-.2 .1zM66.7 30.5l.3-.1v.3h-.2zM66.7 29.8l.3-.1v.3h-.2zM66.7 28.3l.3-.1v.3h-.2zM66.7 26.2l.3-.2v.3l-.2 .1zM67 37.2h.4v.3h-.4zM68.8 38.7h2.1v.6h-2.1zM68.8 37.4h2.1v.6h-2.1zM68.8 39.9h2.1v.7h-2.1z"/>
<path d="M70.9 26.1h.3v.3h-.3zM70.9 25.5h.3v.3h-.3zM72.1 22.6h.4v.3h-.4zM72.7 22.6h.4v.3h-.4zM72.8 24.6l.1-.1 .2 .3-.2 .1zM72.8 26.2l.1-.1 .2 .3-.2 .1zM72.8 30.2l.1-.1 .2 .3-.2 .1zM72.8 25.4l.1-.1 .2 .3-.2 .1zM72.8 31l.1-.1 .2 .3-.2 .1zM72.8 29.4l.1-.1 .2 .3-.2 .1zM73.2 32.9h.4v.3h-.4zM73.6 31l.1-.1 .2 .3-.2 .1z"/>
<path d="M73.6 25.4l.1-.1 .2 .3-.2 .1zM73.6 29.4l.1-.1 .2 .3-.2 .1zM73.6 30.2l.1-.1 .2 .3-.2 .1zM73.6 26.2l.1-.1 .2 .3-.2 .1zM73.6 24.6l.1-.1 .2 .3-.2 .1zM73.7 22.6h.4v.3h-.4zM73.8 32.9h.4v.3h-.4zM74.3 22.6h.4v.3h-.4zM74.4 24.6l.1-.1 .2 .3-.2 .1zM74.4 25.4l.1-.1 .2 .3-.2 .1zM74.4 26.2l.1-.1 .2 .3-.2 .1zM74.4 29.4l.1-.1 .2 .3-.2 .1z"/>
<path d="M74.4 30.2l.1-.1 .2 .3-.2 .1zM74.4 31l.1-.1 .2 .3-.2 .1zM75.2 31l.1-.1 .2 .3-.2 .1zM75.2 30.2l.1-.1 .2 .3-.2 .1zM75.2 25.4l.1-.1 .2 .3-.2 .1zM75.2 26.2l.1-.1 .2 .3-.2 .1zM75.2 29.4l.1-.1 .2 .3-.2 .1zM75.2 24.6l.1-.1 .2 .3-.2 .1zM75.3 32.9h.3v.3h-.3zM75.4 22.6h.3v.3h-.3zM75.7 39.9h2v.7h-2zM75.7 37.4h2v.6h-2z"/>
<path d="M75.7 38.7h2v.6h-2zM75.9 32.9h.3v.3h-.3zM76 22.6h.3v.3h-.3zM76 24.6l.1-.1 .2 .3-.2 .1zM76 30.2l.1-.1 .2 .3-.2 .1zM76 25.4l.1-.1 .2 .3-.2 .1zM76 29.4l.1-.1 .2 .3-.2 .1zM76 26.2l.1-.1 .2 .3-.2 .1zM76 31l.1-.1 .2 .3-.2 .1zM76.8 24.6l.1-.1 .2 .3-.2 .1zM76.8 30.2l.1-.1 .2 .3-.2 .1zM76.8 25.4l.1-.1 .2 .3-.2 .1z"/>
<path d="M76.8 26.2l.1-.1 .2 .3-.2 .1zM76.8 29.4l.1-.1 .2 .3-.2 .1zM76.8 31l.1-.1 .2 .3-.2 .1zM76.8 22.6h.3v.3h-.3zM77.2 32.9h.3v.3h-.3zM77.4 22.6h.3v.3h-.3zM77.6 26.2l.1-.1 .2 .3-.2 .1zM77.6 24.6l.1-.1 .2 .3-.2 .1zM77.6 30.2l.1-.1 .2 .3-.2 .1zM77.6 29.4l.1-.1 .2 .3-.2 .1zM77.6 31l.1-.1 .2 .3-.2 .1zM77.6 25.4l.1-.1 .2 .3-.2 .1z"/>
<path d="M77.8 32.9h.3v.3h-.3zM78.4 26.2l.1-.1 .2 .3-.2 .1zM78.4 24.6l.1-.1 .2 .3-.2 .1zM78.4 25.4l.1-.1 .2 .3-.2 .1zM78.4 31l.1-.1 .2 .3-.2 .1zM78.4 29.4l.1-.1 .2 .3-.2 .1zM78.4 30.2l.1-.1 .2 .3-.2 .1zM79.2 29.4l.1-.1 .2 .3-.2 .1zM79.2 30.2l.1-.1 .2 .3-.2 .1zM79.2 31l.1-.1 .2 .3-.2 .1zM79.2 26.2l.1-.1 .2 .3-.2 .1zM79.2 24.6l.1-.1 .2 .3-.2 .1z"/>
<path d="M79.2 25.4l.1-.1 .2 .3-.2 .1zM80 24.6l.1-.1 .2 .3-.2 .1zM80 29.4l.1-.1 .2 .3-.2 .1zM80 30.2l.1-.1 .2 .3-.2 .1zM80 25.4l.1-.1 .2 .3-.2 .1zM80 26.2l.1-.1 .2 .3-.2 .1zM80 31l.1-.1 .2 .3-.2 .1zM81.8 30.4h.3v.3h-.3zM81.8 31h.3v.3h-.3zM81.8 24.6h.3v.3h-.3zM81.8 24h.3v.3h-.3zM82 20.6h.4v.4h-.4z"/>
<path d="M83.2 21.2h1.5v2.9h-1.5zM83.2 25h1.5v3h-1.5zM83.2 28.8h1.5v3h-1.5zM83.2 32.7h1.5v2.9h-1.5zM86.1 21.2h1.5v2.9h-1.5zM86.1 25h1.5v3h-1.5zM86.1 28.8h1.5v3h-1.5zM86.1 32.7h1.5v2.9h-1.5zM89.2 21.2h1.6v2.9h-1.6zM89.2 25h1.6v3h-1.6zM89.2 28.8h1.6v3h-1.6zM89.2 32.7h1.6v2.9h-1.6z"/>
<path d="M91.3 39.6h1.1v.7h-1.1zM92.1 21.2h1.6v2.9h-1.6zM92.1 25h1.6v3h-1.6zM92.1 28.8h1.6v3h-1.6zM92.1 32.7h1.6v2.9h-1.6zM92.9 39.6h1v.7h-1zM38.5 40h1.2v.3h-1.2zM38.5 40.5h1.2v.3h-1.2zM40.4 41.9h2v1.5h-2zM41.1 54.4h2.9v1.6h-2.9zM41.1 57.3h2.9v1.6h-2.9zM41.1 51.3h2.9v1.6h-2.9z"/>
<path d="M41.1 48.4h2.9v1.6h-2.9zM43.2 40h1.2v.3h-1.2zM43.2 40.5h1.2v.3h-1.2zM46.2 43.3h.3v.3h-.3zM47 44.9h.6v2h-.6zM47 49.9h.6v2h-.6zM47.1 43.3h.4v.3h-.4zM48.3 49.9h.6v2h-.6zM48.3 44.9h.6v2h-.6zM49.5 49.9h.7v2h-.7zM49.5 44.9h.7v2h-.7zM49.5 41.2h.5v.5h-.5z"/>
<path d="M49.5 42.3h.5v.5h-.5zM50.8 44.9h.6v2h-.6zM50.8 49.9h.6v2h-.6zM50.9 41h.9v.7h-.9zM50.9 42.9h.9v.7h-.9zM50.9 42h.9v.6h-.9zM52.5 44.3h.5v.5h-.5zM53.4 41h1v.7h-1zM53.4 42.9h1v.7h-1zM53.5 44.3h.6v.5h-.6zM55.1 58.4h1.7v1.6h-1.7zM55.1 55h1.7v1.5h-1.7z"/>
<path d="M55.4 43h.5v.5h-.5zM55.6 40.6h.9v1.5h-.9zM56.4 43h.5v.5h-.5zM56.8 45.5h.4v.4h-.4zM57.7 40.6h.9v1.5h-.9zM58.3 55h1.6v1.5h-1.6zM58.3 58.4h1.6v1.6h-1.6zM58.5 48h.3v.3h-.3zM58.5 46.1h.4v.3h-.4zM61.1 49.6h1.4v.3h-1.4zM61.1 49.1h1.4v.3h-1.4zM61.1 50.6h1.4v.3h-1.4z"/>
<path d="M61.1 50.1h1.4v.3h-1.4zM61.1 47.6h1.4v.3h-1.4zM61.1 47.1h1.4v.3h-1.4zM61.1 48.6h1.4v.3h-1.4zM61.1 48.1h1.4v.3h-1.4zM61.1 46.6h1.4v.3h-1.4zM61.1 46.1h1.4v.3h-1.4zM61.9 56.5h1.3v.5h-1.3zM61.9 57.8h1.3v.5h-1.3zM63.6 57.2h1.2v.4h-1.2zM63.6 57.8h1.2v.5h-1.2zM63.6 56.5h1.2v.5h-1.2z"/>
<path d="M63.9 42.8h2.2v1.6h-2.2zM63.9 52.6h2.2v1.6h-2.2zM65.9 55.1h.5v.5h-.5zM66.9 55.1h.5v.5h-.5zM67.2 56.7h1.2v.5h-1.2zM67.2 58h1.2v.5h-1.2zM67.2 57.4h1.2v.4h-1.2zM67.8 55.1h.5v.5h-.5zM68.8 41.2h2.1v.6h-2.1zM68.8 58h1.3v.5h-1.3zM68.8 56.7h1.3v.5h-1.3zM68.8 55.1h.6v.5h-.6z"/>
<path d="M69.7 55.1h.5v.5h-.5zM70.8 55.1h.5v.5h-.5zM71.4 57.4h1.3v.5h-1.3zM71.4 56.8h1.3v.4h-1.3zM71.4 58.1h1.3v.4h-1.3zM73.1 58.1h1.2v.4h-1.2zM73.1 56.8h1.2v.4h-1.2zM73.7 43.3h.4v.3h-.4zM75.7 41.2h2v.6h-2zM75.9 57.3h1v.6h-1zM78.3 56.4h1v.6h-1zM78.3 58.3h1v.6h-1z"/>
<path d="M78.6 59.4h.5v.5h-.5zM79.6 43.2h.5v.6h-.5zM79.6 46.1h.5v.5h-.5zM79.6 47.1h.5v.5h-.5zM79.6 44.2h.5v.5h-.5zM79.6 45.1h.5v.6h-.5zM79.6 59.4h.5v.5h-.5zM80.7 44.2h.5v.5h-.5zM80.7 45.1h.5v.6h-.5zM80.7 47.1h.5v.5h-.5zM80.7 46.1h.5v.5h-.5zM80.7 43.2h.5v.6h-.5z"/>
<path d="M80.8 57h.4v.9h-.4zM80.8 59.2h.4v.9h-.4zM81.4 48.9h.5v.5h-.5zM81.4 49.8h.5v.6h-.5zM81.4 57h.4v.9h-.4zM81.4 59.2h.4v.9h-.4zM81.9 46.8h.4v.3h-.4zM82.1 57h.4v.9h-.4zM82.1 59.2h.4v.9h-.4zM82.4 48.9h.5v.5h-.5zM82.4 49.8h.5v.6h-.5zM82.8 43.1h1v.7h-1z"/>
<path d="M82.8 44.3h1v.8h-1zM82.8 45.6h1v.8h-1zM83.9 51.5h.4v.4h-.4zM83.9 49.8h.5v.6h-.5zM83.9 47.9h.5v.6h-.5zM83.9 47h.5v.5h-.5zM83.9 48.9h.5v.5h-.5zM84.3 43.1h1.1v.7h-1.1zM84.3 44.3h1.1v.8h-1.1zM84.3 45.6h1.1v.8h-1.1zM85 47h.5v.5h-.5zM85 49.8h.5v.6h-.5z"/>
<path d="M85 47.9h.5v.6h-.5zM85 48.9h.5v.5h-.5zM85.7 57.8h.7v1h-.7zM85.7 55.2h.7v1h-.7zM85.9 49.1h.8v1h-.8zM85.9 50.7h.8v1h-.8zM86 44h.5v.5h-.5zM86 43h.5v.5h-.5zM86.6 46.9l.2 .1zM86.6 47.3l.2 .1zM86.6 46.5l.2 .1zM86.6 46.1l.2 .1z"/>
<path d="M86.6 45.7l.2 .1zM86.6 47.7l.2 .1zM86.6 48.1l.2 .1zM86.7 57.8h.6v1h-.6zM86.7 55.2h.6v1h-.6zM87 45.7l.2 .1zM87 46.9l.2 .1zM87 48.1l.2 .1zM87 47.7l.2 .1zM87 47.3l.2 .1zM87 46.5l.2 .1zM87 46.1l.2 .1z"/>
<path d="M87 49.3h.5v.5h-.5zM87 50.4h.5v.5h-.5zM87.2 41.1h1.1v.7h-.5v2h.5v.6h-1.1zM87.4 48.1l.2 .1zM87.4 47.3l.2 .1zM87.4 46.9l.2 .1zM87.4 47.7l.2 .1zM87.4 46.5l.2 .1zM87.4 46.1l.2 .1zM87.4 45.7l.2 .1zM87.6 55.2h.7v1h-.7zM87.6 57.8h.7v1h-.7z"/>
<path d="M87.8 46.5l.2 .1zM87.8 47.3l.2 .1zM87.8 46.1l.2 .1zM87.8 45.7l.2 .1zM87.8 48.1l.2 .1zM87.8 47.7l.2 .1zM87.8 46.9l.2 .1zM87.9 49.3h.5v.5h-.5zM87.9 50.4h.5v.5h-.5zM88.2 48.1l.2 .1zM88.2 47.3l.2 .1zM88.2 47.7l.2 .1z"/>
<path d="M88.2 46.9l.2 .1zM88.2 46.5l.2 .1zM88.2 46.1l.2 .1zM88.2 45.7l.2 .1zM88.6 48.1l.2 .1zM88.6 46.5l.2 .1zM88.6 47.7l.2 .1zM88.6 46.9l.2 .1zM88.6 47.3l.2 .1zM88.6 46.1l.2 .1zM88.6 45.7l.2 .1zM88.8 49.1h.7v1h-.7z"/>
<path d="M88.8 50.7h.7v1h-.7zM89 46.9l.2 .1zM89 46.1l.2 .1zM89 45.7l.2 .1zM89 48.1l.2 .1zM89 47.3l.2 .1zM89 47.7l.2 .1zM89 46.5l.2 .1zM89.3 56.8h.5v.5h-.5zM89.3 57.9h.5v.5h-.5zM89.3 41.1h1.2v3.3h-1.2v-.6h.5v-2h-.5zM90.1 48.9h1.3v1.5h-1.3z"/>
<path d="M90.1 46.6h1.3v1.5h-1.3zM90.3 45.3h.5v.5h-.5zM91.3 45.3h.5v.5h-.5zM91.3 40.8h1.1v.8h-1.1zM91.3 42.1h1.1v.8h-1.1zM91.3 43.4h1.1v.7h-1.1zM92.1 48h.7v.5h-.7zM92.1 47.2h.7v.5h-.7zM92.2 49h.5v.5h-.5zM92.2 50.1h.5v.5h-.5zM92.9 40.8h1v.8h-1zM92.9 42.1h1v.8h-1z"/>
<path d="M92.9 43.4h1v.7h-1zM93.1 48.1h.5v.6h-.5zM93.1 47.1h.5v.5h-.5z"/>
<circle cx="28.3" cy="19.1" r=".64"/>
<circle cx="95.6" cy="57.8" r=".64"/>
<circle cx="28.5" cy="61" r=".64"/>
</g>
<!-- layer: Drawing Origin -->
<path d="M23.9 67.3h1.2M24.3 67.1h.4v.4h-.4zM24.5 66.7v1.2" fill="none" stroke="#ff79cb" stroke-width=".22"/>
<text font-size="4" fill="#b3b3b9" x="44.8" y="100.8">TEXAS INSTRUMENTS</text>
<g font-size="3.5" fill="#b3b3b9">
<text x="29.5" y="113.5">2515210</text>
<text x="54" y="114.4">E2</text>
</g>
<text font-size="3.2" fill="#b3b3b9" x="27.9" y="108">nHD EVM</text>
<g font-size="2.7" fill="#00ff6a">
<text x="83.6" y="107.6">SOLDERPASTE - PRIMARY SIDE</text>
<text x="112.1" y="114.1">11</text>
</g>
<g font-size="2.7" fill="#ff79cb">
<text x="177.7" y="102.7">TEXAS INSTRUMENTS</text>
<text x="253.9" y="102.3">17745</text>
<text x="277.4" y="102.3">131881</text>
<text x="177.7" y="109.4">DLPDLCR2000EVM</text>
<text x="231.8" y="109.4">X SOLDERPASTE TOP</text>
<text x="177.7" y="116.4">Philippe Dollo</text>
<text x="206.6" y="116.4">Lynn Witter</text>
<text x="234.8" y="116.3">B</text>
<text x="249.1" y="116.3">MAR-27-2018</text>
<text x="275.8" y="116.3">XX</text>
<text x="280.6" y="116.3">of</text>
<text x="285.4" y="116.3">XX</text>
</g>
<g font-size="2.7" fill="#b3b3b9">
<text x="82" y="113.9">TIDLP-111609-01</text>
<text x="121" y="113.5">13</text>
<text x="61.5" y="114.4">16-MAR-2017</text>
</g>
<g font-size="2.2" fill="#ff79cb">
<text x="174.8" y="99.5">CUSTOMER:</text>
<text x="245.7" y="99">KSID:</text>
<text x="271.6" y="99">JOB NUMBER:</text>
<text x="174.8" y="106.2">BOARD NAME:</text>
<text x="226.9" y="106.2">LAYER DESCRIPTION:</text>
<text x="174.8" y="113.2">ENGINEER:</text>
<text x="203.6" y="113.2">PCB DESIGNER:</text>
<text x="226.9" y="113">BOARD REV:</text>
<text x="245.7" y="113">RELEASE DATE:</text>
<text x="271.7" y="113">SHEET NUMBER:</text>
</g>
<g font-size="2.1">
<text x="138.5" y="1.2">ART FILM - 111609-01_spt</text>
<text x="138.5" y="129">ART FILM - 111609-01_spt</text>
</g>
</svg>
